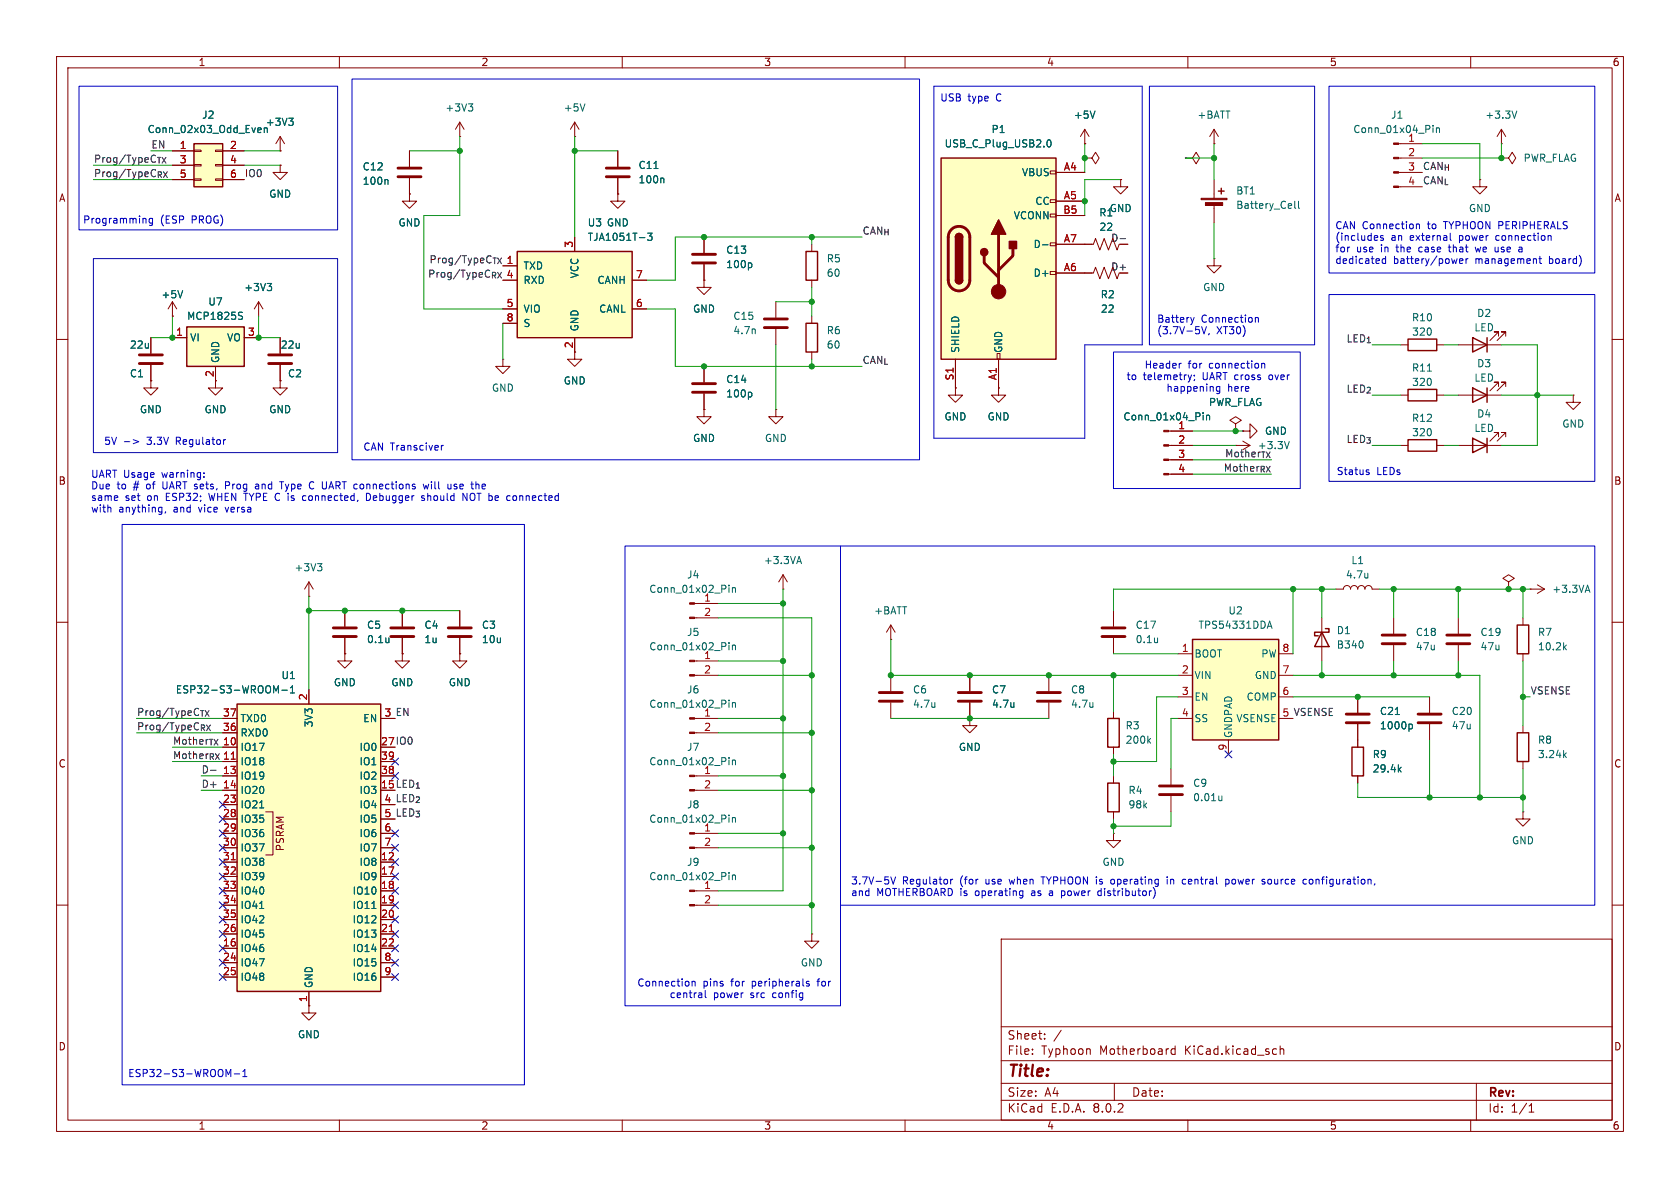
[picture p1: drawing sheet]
<svg xmlns="http://www.w3.org/2000/svg" width="297mm" height="210mm" viewBox="0 0 297 210" stroke-linecap="round" stroke-linejoin="round" font-family="sans-serif">
<g fill="none" stroke="#840000" stroke-width=".18">
<path d="M10 10h277v190h-277zM12 12h273v186h-273zM60 10v2M110 10v2M160 10v2M210 10v2M260 10v2M49.5 29.2v1.3h1.3l-1.3 1.3-1.2-1.3h1.2M49.5 29.2h.1M49.5 26.7h.1M49.5 24.1l-.7 1.3M49.5 24.1v2.6"/>
<path d="M49.5 24.1l.8 1.3M191.8 25.4h.1M191.8 27.9h1.2l.7-1 .6 1-.6 1.1-.7-1.1M191.8 27.9h.1M191.8 22.9l-.8 1.2M191.8 22.9v2.5M191.8 22.9l.7 1.2M198.1 31.8v1.2h1.3l-1.3 1.3-1.3-1.3h1.3M198.1 31.8h.1M209.5 27.9h1.3l.7-1 .6 1-.6 1.1-.7-1.1M209.5 27.9h.1M10 60h2"/>
<path d="M26.7 59.7v2.8M191.8 43.2h1.5l.4-1 .7 2 .8-2 .8 2 .7-2 .8 2 .4-1M191.8 48.3h1.5l.4-1.1 .7 2.1 .8-2.1 .8 2.1 .7-2.1 .8 2.1 .4-1M198.1 43.2h1.3M198.1 48.3h1.3M214.6 45.7v1.3h1.3l-1.3 1.3-1.2-1.3h1.2M214.6 45.7h.1M285 60h2M26.7 67.3v1.3h1.2l-1.2 1.3-1.3-1.3h1.3M26.7 67.3h.1M26.7 64.5v2.8M38.1 67.3v1.3h1.3l-1.3 1.3-1.3-1.3h1.3"/>
<path d="M137.2 72.4v1.3h1.2l-1.2 1.2-1.3-1.2h1.3M137.2 72.4h.1M247.6 69.9h1.3M254 69.9h1.3M10 110h2M266.7 102.9l1-.7-1-.6-1 .6 1 .7v1.2M266.7 104.1h.1M285 110h2M10 160h2M285 160h2M54.6 177.8v1.3h1.3l-1.3 1.2-1.3-1.2h1.3M54.6 177.8h.1"/>
<path d="M177 166h108v32h-108zM60 198v2M110 198v2M160 198v2M177 194.5h108M177 191.5h108M177 187.5h108M177 181.5h108M182.5 186.3v.1M182.5 185.5v.1M184.7 183.6v.1M184.7 182.8v.1"/>
<path d="M187.6 182.1l-1.3 2M197 191.5v3M207.7 184.9v1.5M207.7 185.5l-.4-.1-.3 .3v.4l.2 .2h.5M210 198v2M226.3 185.5l.2-.1 .4 .1 .1 .9M226.3 184.9v1.5M260 198v2M261 191.5v6.5M270.3 196.6h.9M270.3 195.5l.4-.4v1.5"/>
</g>
<path d="M24.6 62.7h4.1M24.6 64.3h4.1" fill="none" stroke="#840000" stroke-width=".51"/>
<path d="M193.6 19.6l-.4 1.3M51 20.9h.8l-.4 .5M51.6 21.4l.2 .2v.3l-.2 .3M252.3 65.6h.8" fill="none" stroke="#006464" stroke-width=".18"/>
<path d="M248.9 68.8h5.1v2.1h-5.1z" fill="none" stroke="#840000" stroke-width=".25"/>
<path d="M34.3 25.4h5.1v7.6h-5.1z" fill="#ffffc2"/>
<g fill="none" stroke="#840000" stroke-width=".18">
<path d="M30.5 26.7h3.8M30.5 29.2h3.8M30.5 31.8h3.8M34.3 31.6h1.3v.3h-1.3zM34.3 29.1h1.3v.2h-1.3zM34.3 26.5h1.3v.3h-1.3zM38.1 31.6h1.3v.3h-1.3zM38.1 29.1h1.3v.2h-1.3zM38.1 26.5h1.3v.3h-1.3zM39.4 26.7h3.8M39.4 29.2h3.8M39.4 31.8h3.8"/>
<path d="M278.1 69.9v1.2h1.3l-1.3 1.3-1.2-1.3h1.2M278.1 69.9h.1M270.5 104.1h.1M270.5 104.1h2.5M271.8 103.4l1.2 .7M273 104.1l-1.2 .8M269.2 143.5v1.3h1.3l-1.3 1.3-1.2-1.3h1.2M269.2 143.5h.1"/>
</g>
<path d="M34.3 25.4h5.1v7.6h-5.1z" fill="none" stroke="#840000" stroke-width=".25"/>
<path d="M45.7 22.6l.4 .1 .1 .2-.6 .1M46.1 23.4h-.4M46.7 22.6v.8M47.3 22.8v.6M280.4 104.4h.6M280.7 103.4l.4 1.3" fill="none" stroke="#006464" stroke-width=".18"/>
<path d="M33 57.8h10.2v7h-10.2z" fill="#ffffc2"/>
<path d="M33 57.8h10.2v7h-10.2z" fill="none" stroke="#840000" stroke-width=".25"/>
<path d="M30.5 59.7h2.5M43.2 59.7h2.5M45.7 53.3l-.7 1.3M45.7 53.3v2.6M45.7 53.3l.8 1.3M38.1 64.8v2.5M168.9 68.6v1.3h1.3l-1.3 1.2-1.3-1.2h1.3M168.9 68.6h.1" fill="none" stroke="#840000" stroke-width=".18"/>
<path d="M42.4 55.8l.4 .1 .1 .3-.3 .3h-.3M42.4 55.2l.5 .1M47.2 50.1h.8l-.4 .5M47.8 50.6l.2 .2v.3l-.2 .3" fill="none" stroke="#006464" stroke-width=".18"/>
<path d="M166.4 27.9h20.3v35.6h-20.3z" fill="#ffffc2"/>
<g fill="none" stroke="#840000" stroke-width=".18">
<path d="M185.7 37.8h1v.6h-1zM185.7 35.3h1v.5h-1zM185.7 30.2h1v.5h-1zM186.7 30.5h5.1M186.7 35.6h5.1M186.7 38.1h5.1M30.5 55.9h.1M30.5 53.3l-.8 1.3M30.5 53.3v2.6M30.5 53.3l.7 1.3M49.5 59.7v2.8M185.7 48h1v.5h-1z"/>
<path d="M185.7 42.9h1v.5h-1zM186.7 48.3h5.1M186.7 43.2h5.1M49.5 67.3v1.3h1.3l-1.3 1.3-1.2-1.3h1.2M49.5 67.3h.1M49.5 64.5v2.8M88.9 63.5v1.3h1.3l-1.3 1.2-1.3-1.2h1.3M88.9 63.5h.1M101.6 62.2v1.3h1.3l-1.3 1.3-1.3-1.3h1.3M168.9 63.5v5.1M176.3 62.5h.5v1h-.5zM176.5 68.6v1.3h1.3l-1.3 1.2-1.2-1.2h1.2"/>
<path d="M176.5 68.6h.1M176.5 63.5v5.1M218.4 74.9l1.1-.6-1.1-.6-1 .6 1 .6v1.3M218.4 76.2h.1M219.7 76.2h1.3v-1.3l1.2 1.3-1.2 1.3v-1.3M219.7 76.2h.1M247.6 78.7h1.3M254 78.7h1.3M257.8 78.7h7.6M264.9 77.2v-.7h-.7h.7l-1.5 1.5M266.2 77.2v-.7h-.8h.8l-1.5 1.5M138.4 104.1h.1"/>
<path d="M138.4 101.6l-.7 1.3M138.4 101.6v2.5M138.4 101.6l.8 1.3M185.4 119.4v2.8M196.8 108v2.7M196.8 112.8v2.8M246.4 109.2v2.8M246.4 114v2.8M257.8 109.2v2.8M257.8 114v2.8M269.2 109.2v1.3M269.2 115.6v1.2"/>
<path d="M185.4 124.2v2.8M196.8 125.7v1.3M196.8 132.1v1.3M196.8 137.2v1.2M240 123.2v2.8M240 128v2.8M252.7 123.2v2.8M252.7 128v2.8M269.2 128.3v1.2M269.2 134.6v1.3M122.8 157.5h4.2M122.8 149.9h4.2"/>
<path d="M122.8 147.3h4.2M196.8 147.3v1.3h1.3l-1.3 1.3-1.2-1.3h1.2M196.8 147.3h.1M196.8 143.5v1.3M122.8 160h4.2M143.5 165.1v1.3h1.3l-1.3 1.2-1.3-1.2h1.3M143.5 165.1h.1"/>
</g>
<path d="M166.4 27.9h20.3v35.6h-20.3zM168.9 49.5a.64 .64 0 0 0 .6 .7 .64 .64 0 0 0 .7-.7M168.9 41.9a.64 .64 0 0 1 .6-.6 .64 .64 0 0 1 .7 .6M248.9 77.7h5.1v2.1h-5.1zM260.3 77.5l2.6 1.2-2.6 1.3zM262.9 77.5v2.5M268.2 110.5h2.1v5.1h-2.1zM195.8 138.4h2.1v5.1h-2.1zM195.8 127h2.1v5.1h-2.1zM268.2 129.5h2.1v5.1h-2.1z" fill="none" stroke="#840000" stroke-width=".25"/>
<g fill="none" stroke="#840000" stroke-width=".51">
<path d="M168.2 40.6a1.9 1.9 0 0 1 2.1-.4 1.9 1.9 0 0 1 1.1 1.7v7.6a1.91 1.91 0 0 1-1.9 1.9 1.91 1.91 0 0 1-1.9-1.9v-7.7l.2-.7zM174 45.2v1.3l2.5 2.5M176.5 41.4v10.2M179.1 43.9v1.3l-2.6 2.6M47.5 62.7h4.1M47.5 64.3h4.1M194.8 112.5h4.1M194.8 111h4.1M244.3 113.8h4.1M244.3 112.3h4.1M255.8 113.8h4M255.8 112.3h4"/>
<path d="M183.4 124h4.1M183.4 122.4h4.1M238 127.8h4.1M238 126.2h4.1M250.7 127.8h4.1M250.7 126.2h4.1"/>
</g>
<g fill="#840000" stroke="#840000" stroke-width=".25">
<path d="M168.9 49.5h1.3a.64 .64 0 0 1-.7 .7 .64 .64 0 0 1-.6-.7z"/>
<path d="M168.9 41.9h1.3v7.6h-1.3z"/>
<path d="M169.1 41.5a.64 .64 0 0 1 .7-.2 .64 .64 0 0 1 .4 .6h-1.3z"/>
<path d="M176.5 38.9l1.3 2.5h-2.5z"/>
<path d="M178.4 42.7h1.3v1.2h-1.3z"/>
<circle cx="174" cy="44.6" r=".63"/>
</g>
<g fill="#840000" stroke="#840000" stroke-width=".18">
<path d="M121.9 159.9h.9v.2h-.9z"/>
<path d="M121.9 157.4h.9v.2h-.9z"/>
<path d="M121.9 149.7h.9v.3h-.9z"/>
<path d="M121.9 147.2h.9v.2h-.9z"/>
<circle cx="176.5" cy="51.6" r="1.27"/>
</g>
<g fill="none" stroke="#006464" stroke-width=".18">
<path d="M185.2 24.8l.2-.1a.68 .68 0 0 1 .4 .6 .68 .68 0 0 1-.4 .7l-.2-.1-.1-.4zM32.3 51.4l-.4 1.2M184.3 43.3h1M141 99.3h.6M141.3 98.4l.4 1.2M204.6 112.8v.8M204.6 113.5h.1M276.5 114.4l.4 .5M276.9 114l-.5 .5M193.2 124.2v.8M193.2 124.9v.1M203 130.9l.4 .5"/>
<path d="M203.4 130.5l-.5 .5M246.7 126.3h.7M249.2 128l.4 .1 .1 .1-.1 .5-.4 .1M276.5 133.4l.4 .5M276.9 133.1l-.5 .5M128.9 144.1v.1M128.9 144.5v.9M128.9 154.2v.2M128.9 154.7v.8M129.5 144.5v.9M129.5 154.7v.8M129.5 154.8l.2-.1h.3v.8"/>
<path d="M129.5 144.6l.2-.1 .3 .1v.8"/>
</g>
<path d="M210.8 113h15.3v17.8h-15.3z" fill="#ffffc2"/>
<path d="M215.4 33.8h1M215.9 33.3v1M248.9 59.9h5.1v2.1h-5.1zM260.3 59.7l2.6 1.3-2.6 1.2zM262.9 59.7v2.5M260.3 68.6l2.6 1.3-2.6 1.2zM262.9 68.6v2.5M210.8 113h15.3v17.8h-15.3zM233.7 111.8l1.2 2.5h-2.5zM234.3 111.1h.6v.7h-2.5v.6h.6M239 132.1h2v5.1h-2z" fill="none" stroke="#840000" stroke-width=".25"/>
<g fill="none" stroke="#840000" stroke-width=".18">
<path d="M214.6 31.8v3.3M214.6 36.1v3.3M247.2 33h4.3M247.2 30.5h4.3M247.2 27.9h4.3M247.2 25.4h4.3M261.6 31.8v1.2h1.3l-1.3 1.3-1.3-1.3h1.3M261.6 31.8h.1M265.4 27.9h1.3l.6-1 .7 1-.7 1.1-.6-1.1M265.4 27.9h.1M265.4 25.4h.1M265.4 22.9l-.7 1.2"/>
<path d="M265.4 22.9v2.5M265.4 22.9l.8 1.2M264.9 59.4v-.7h-.7h.7l-1.5 1.5M266.2 59.4v-.7h-.8h.8l-1.5 1.5M206.6 78.7h4.2M206.6 76.2h4.2M218.4 78.7h.1M218.4 78.7h2.6M219.7 78l1.3 .7M221 78.7l-1.3 .8M247.6 61h1.3M254 61h1.3"/>
<path d="M257.8 69.9h7.6M257.8 61h7.6M264.9 68.3v-.7h-.7h.7l-1.5 1.5M266.2 68.3v-.7h-.8h.8l-1.5 1.5M206.6 83.8h4.2M206.6 81.3h4.2M54.6 105.4h.1M54.6 102.9l-.8 1.2M54.6 102.9v2.5M54.6 102.9l.8 1.2M61 115.6v1.2h1.2l-1.2 1.3-1.3-1.3h1.3M61 115.6h.1"/>
<path d="M61 108v2.7M61 112.8v2.8M71.1 115.6v1.2h1.3l-1.3 1.3-1.3-1.3h1.3M71.1 115.6h.1M71.1 108v2.7M71.1 112.8v2.8M81.3 115.6v1.2h1.2l-1.2 1.3-1.3-1.3h1.3M81.3 115.6h.1M81.3 108v2.7M81.3 112.8v2.8M122.8 119.4h4.2M122.8 116.8h4.2"/>
<path d="M122.8 109.2h4.2M122.8 106.7h4.2M208.3 115.6h2.5M208.3 119.4h2.5M226.1 115.6h2.5M226.1 119.4h2.5M233.7 109.2v7.6M236.2 104.1h1.3a.64 .64 0 0 1 .6-.6 .64 .64 0 0 1 .7 .6 .64 .64 0 0 1 .6-.6 .64 .64 0 0 1 .6 .6 .64 .64 0 0 1 .7-.6 .64 .64 0 0 1 .6 .6 .64 .64 0 0 1 .6-.6 .64 .64 0 0 1 .7 .6h1.2M122.8 127h4.2M122.8 139.7h4.2M122.8 137.2h4.2M122.8 129.5h4.2"/>
<path d="M207 135.9v2.8M208.3 123.2h2.5M208.3 127h2.5M217.2 130.8v2.6M226.1 123.2h2.5M226.1 127h2.5M240 130.8v1.3M240 137.2v1.2M207 140.7v2.8"/>
</g>
<g fill="none" stroke="#006464" stroke-width=".18">
<path d="M268.2 19.6l-.5 1.3M228.9 35.6v1.1l.2 .1M229.6 35.6v1.1l.1 .1M253.3 22.2v.1M253.3 22.6v.8M253.9 22.6v.8M253.9 22.7l.2-.1 .3 .1 .1 .7M212.7 73v.1M212.7 73.4v.8M213.3 73.4v.8M213.3 73.5l.2-.1 .3 .1v.7M227.9 78l-.4 1.3"/>
<path d="M56.1 99.6h.8l-.4 .5M56.7 100.1l.2 .3v.3l-.2 .2M68.8 112.8v.8M68.8 113.5h-.1M128.9 103.4v.2M128.9 103.9v.8M128.9 113.6v.1M128.9 114v.9M129.5 103.9v.8M129.5 114v.9M129.5 104l.2-.1h.3v.8M129.5 114.2l.2-.2 .3 .1v.8"/>
<path d="M224.2 110.7h.6M224.5 109.8l.4 1.3M240.9 113.4l.1 .4-.1 .6M241.8 101.3v.9M241.8 102.1h.1M128.9 123.8v.1M128.9 124.2v.8M128.9 133.9v.2M128.9 134.4v.8M129.5 124.2v.8M129.5 134.4v.8M129.5 134.5l.2-.1h.3v.8"/>
<path d="M129.5 124.3l.2-.1 .3 .1v.7M247.3 136l.4 .5M247.7 135.6l-.5 .5M216 140.7v.8M216 141.4l-.4 .1"/>
</g>
<path d="M58.9 112.5h4.1M58.9 111h4.1M69.1 112.5h4.1M69.1 111h4.1M79.2 112.5h4.1M79.2 111h4.1M205 138.9h4M205 140.5h4" fill="none" stroke="#840000" stroke-width=".51"/>
<g fill="#840000" stroke="#840000" stroke-width=".18">
<path d="M121.9 139.6h.9v.2h-.9z"/>
<path d="M121.9 137h.9v.3h-.9z"/>
<path d="M121.9 119.3h.9v.2h-.9z"/>
<path d="M121.9 116.7h.9v.3h-.9z"/>
<path d="M212.3 35.1h4.6v.2h-4.6z"/>
<path d="M213.1 35.8h3.1v.5h-3.1z"/>
<path d="M121.9 129.4h.9v.3h-.9z"/>
<path d="M121.9 126.9h.9v.2h-.9z"/>
<path d="M121.9 109.1h.9v.2h-.9z"/>
<path d="M121.9 106.6h.9v.2h-.9z"/>
<path d="M205.7 83.7h.9v.2h-.9z"/>
<path d="M205.7 81.2h.9v.2h-.9z"/>
<path d="M205.7 78.6h.9v.3h-.9z"/>
<path d="M205.7 76.1h.9v.2h-.9z"/>
<path d="M246.4 32.9h.8v.2h-.8z"/>
<path d="M246.4 30.4h.8v.2h-.8z"/>
<path d="M246.4 27.8h.8v.3h-.8z"/>
<path d="M246.4 25.3h.8v.2h-.8z"/>
</g>
<path d="M41.9 124.5h25.4v50.8h-25.4z" fill="#ffffc2"/>
<path d="M41.9 124.5h25.4v50.8h-25.4z" fill="none" stroke="#840000" stroke-width=".25"/>
<g fill="none" stroke="#840000" stroke-width=".18">
<path d="M214.6 25.4h.1M214.6 22.9l-.7 1.2M214.6 22.9v2.5M214.6 22.9l.8 1.2M137.2 53.3v2.8M137.2 58.2v2.8M157.5 113h.1M157.5 110.5l-.8 1.3M157.5 110.5v2.5M157.5 119.4v2.8M157.5 110.5l.7 1.3M171.4 119.4v2.8"/>
<path d="M39.4 132.1h2.5M39.4 134.6h2.5M39.4 137.2h2.5M39.4 139.7h2.5M39.4 127h2.5M39.4 129.5h2.5M54.6 121.9v2.6M67.3 134.6h2.5M67.3 137.2h2.5M67.3 127h2.5M157.5 124.2v2.8M171.4 127v1.3h1.3l-1.3 1.2-1.2-1.2h1.2"/>
<path d="M171.4 127h.1M171.4 124.2v2.8M39.4 152.4h2.5M39.4 154.9h2.5M39.4 157.5h2.5M39.4 142.2h2.5M39.4 144.8h2.5M39.4 147.3h2.5M39.4 149.9h2.5M47 143.5h1.3v7.6h-1.3M67.3 152.4h2.5M67.3 154.9h2.5"/>
<path d="M67.3 157.5h2.5M67.3 144.8h2.5M67.3 147.3h2.5M67.3 149.9h2.5M39.4 167.6h2.5M39.4 160h2.5M39.4 162.6h2.5M39.4 165.1h2.5M39.4 170.2h2.5M39.4 172.7h2.5M54.6 175.3v2.5M67.3 167.6h2.5"/>
<path d="M67.3 160h2.5M67.3 162.6h2.5M67.3 165.1h2.5M67.3 170.2h2.5M67.3 172.7h2.5"/>
</g>
<path d="M40.9 134.2h.7M40.9 152h.7M68.8 164.7h.7" fill="none" stroke="#a90000" stroke-width=".18"/>
<path d="M133.5 58.2v.8M48.8 122.1l.4-.9v1.3M49.8 122h1M51.3 122.5h.8M51.3 121.6l.4-.4v1.3M165.3 124.2v.8M165.3 124.9l-.1 .1M179.2 124.2v.8M179.2 124.9v.1M45.9 142.8h.7M45.9 160.6h.7M65.7 160.6h.8" fill="none" stroke="#006464" stroke-width=".18"/>
<path d="M135.1 57.9h4.1M135.1 56.4h4.1M155.4 124h4.1M155.4 122.4h4.1M169.4 124h4.1M169.4 122.4h4.1" fill="none" stroke="#840000" stroke-width=".51"/>
<path d="M91.4 44.5h20.4v15.2h-20.4z" fill="#ffffc2"/>
<path d="M91.4 44.5h20.4v15.2h-20.4zM142.5 44.5h2v5h-2zM142.5 57.2h2v5h-2z" fill="none" stroke="#840000" stroke-width=".25"/>
<g fill="none" stroke="#840000" stroke-width=".18">
<path d="M30.5 26.7h3.8M30.5 29.2h3.8M30.5 31.8h3.8M39.4 26.7h3.8M39.4 29.2h3.8M39.4 31.8h3.8M49.5 29.2h.1M49.5 26.7h.1M72.4 34.3v1.3h1.3l-1.3 1.2-1.3-1.2h1.3M72.4 34.3h.1M72.4 26.7v2.8M72.4 31.5v2.8"/>
<path d="M81.3 24.1h.1M81.3 21.6l-.8 1.3M81.3 21.6v2.5M81.3 21.6l.7 1.3M101.6 24.1h.1M101.6 21.6v2.5M101.6 21.6l-.8 1.3M101.6 21.6l.8 1.3M109.2 34.3v1.3h1.3l-1.3 1.2-1.3-1.2h1.3M109.2 34.3h.1M109.2 26.7v2.8M109.2 31.5v2.8"/>
<path d="M186.7 30.5h5.1M186.7 35.6h5.1M186.7 38.1h5.1M191.8 25.4h.1M191.8 27.9h.1M198.1 31.8h.1M26.7 59.7v2.8M30.5 55.9h.1M30.5 59.7h2.5M43.2 59.7h2.5M49.5 59.7v2.8M88.9 47h2.5"/>
<path d="M88.9 49.5h2.5M88.9 54.6h2.5M88.9 57.2h2.5M101.6 41.9v2.6M101.6 59.7v2.5M111.8 49.5h2.5M111.8 54.6h2.5M124.5 49.5v1.3h1.2l-1.2 1.3-1.3-1.3h1.3M124.5 49.5h.1M124.5 41.9v2.8M124.5 46.7v2.8M143.5 43.2v1.3"/>
<path d="M143.5 49.5v1.3M143.5 55.9v1.3M186.7 43.2h6.3M186.7 48.3h6.3M198.1 43.2h1.3M198.1 48.3h1.3M26.7 67.3h.1M26.7 64.5v2.8M38.1 64.8v2.5M49.5 67.3h.1M49.5 64.5v2.8M124.5 72.4v1.3h1.2l-1.2 1.2-1.3-1.2h1.3"/>
<path d="M124.5 72.4h.1M124.5 64.8v2.8M124.5 69.6v2.8M143.5 62.2v1.3M168.9 68.6h.1M168.9 63.5v5.1M176.5 68.6h.1M176.5 63.5v5.1M207 76.2h3.8M207 78.7h3.8M218.4 76.2h.1M219.7 76.2h.1"/>
<path d="M207 81.3h3.8M207 83.8h3.8M61 115.6h.1M61 108v2.7M61 112.8v2.8M71.1 115.6h.1M71.1 108v2.7M71.1 112.8v2.8M81.3 115.6h.1M81.3 108v2.7M81.3 112.8v2.8M171.4 119.4v2.8"/>
<path d="M39.4 132.1h2.5M39.4 134.6h2.5M39.4 137.2h2.5M39.4 139.7h2.5M39.4 127h2.5M39.4 129.5h2.5M54.6 121.9v2.6M67.3 134.6h2.5M67.3 137.2h2.5M67.3 127h2.5M171.4 127h.1M171.4 124.2v2.8"/>
<path d="M240 123.2v2.8M240 128v4.1M240 137.2v1.2M39.4 152.4h2.5M39.4 154.9h2.5M39.4 157.5h2.5M39.4 142.2h2.5M39.4 144.8h2.5M39.4 147.3h2.5M39.4 149.9h2.5M67.3 152.4h2.5M67.3 154.9h2.5"/>
<path d="M67.3 157.5h2.5M67.3 144.8h2.5M67.3 147.3h2.5M67.3 149.9h2.5M39.4 167.6h2.5M39.4 160h2.5M39.4 162.6h2.5M39.4 165.1h2.5M39.4 170.2h2.5M39.4 172.7h2.5M54.6 177.8h.1M54.6 175.3v2.5"/>
<path d="M67.3 167.6h2.5M67.3 160h2.5M67.3 162.6h2.5M67.3 165.1h2.5M67.3 170.2h2.5M67.3 172.7h2.5"/>
</g>
<g fill="none" stroke="#006464" stroke-width=".18">
<path d="M82.8 18.4h.8l-.4 .4M83.3 18.8l.3 .3v.3l-.3 .2M103.4 18.4l-.4 1.2M193.6 19.6l-.4 1.3M45.7 22.6l.4 .1 .1 .2-.6 .1M46.1 23.4h-.4M46.7 22.6v.8M47.3 22.8v.6M51 20.9h.8l-.4 .5M51.6 21.4l.2 .2v.3l-.2 .3M68.4 31.7l.2 .2v.7M115.6 29.8h.7"/>
<path d="M117.2 31.5l.2 .2v.6M185.2 24.8l.2-.1a.68 .68 0 0 1 .4 .6 .68 .68 0 0 1-.4 .7l-.2-.1-.1-.4zM32.3 51.4l-.4 1.2M42.4 55.8l.4 .1 .1 .3-.3 .3h-.3M42.4 55.2l.5 .1M47.2 50.1h.8l-.4 .5M47.8 50.6l.2 .2v.3l-.2 .3M114.5 41.2h.8l-.4 .5 .3 .1v.6l-.2 .1-.5-.1M132.7 46.5l.2 .2v.4l-.2 .2M184.3 43.3h1M132.7 69.3l.2 .3v.3l-.2 .3M212.7 73v.1"/>
<path d="M212.7 73.4v.8M213.3 73.4v.8M213.3 73.5l.2-.1 .3 .1v.7M68.8 112.8v.8M68.8 113.5h-.1M48.8 122.1l.4-.9v1.3M49.8 122h1M51.3 122.5h.8M51.3 121.6l.4-.4v1.3M179.2 124.2v.8M179.2 124.9v.1M246.7 126.3h.7"/>
<path d="M247.3 136l.4 .5M247.7 135.6l-.5 .5M249.2 128l.4 .1 .1 .1-.1 .5-.4 .1M45.9 142.8h.7M45.9 160.6h.7M65.7 160.6h.8"/>
</g>
<path d="M70.4 31.2h4M70.4 29.7h4M107.2 31.2h4.1M107.2 29.7h4.1M122.4 46.5h4.1M122.4 45h4.1M122.4 69.3h4.1M122.4 67.8h4.1" fill="none" stroke="#840000" stroke-width=".51"/>
<path d="M198 42.2h1M37.2 136.2h1" fill="none" stroke="#0f0f0f" stroke-width=".18"/>
<g fill="none" stroke="#0000c2" stroke-width=".18">
<path d="M14 15.2h45.7v25.4h-45.7zM62.2 14h100.4v67.3h-100.4zM165.1 15.2h36.8v45.8h-10.1v16.5h-26.7zM203.2 15.2h29.2v45.8h-29.2zM234.9 15.2h47v33.1h-47zM25.6 38.6l.2 .2v.6M27 38.6v1l-.3 .3-.3-.1M27 38.7l-.4-.1-.2 .2 .1 .6h.5M250.4 39.6v.8M250.4 39.7l.2-.1 .3 .1v.7M16.5 45.7h43.2v34.3h-43.2zM210.5 56.1l.3 .9"/>
<path d="M210.8 57l-.2 .3M211.1 56.1l-.3 .9M212.4 57.7l.5 1.3 .4-1.3M213.8 58.9l-.2 .3M221.9 56.1v.9M221.9 56.2l.2-.1 .3 .1 .1 .8M234.9 52.1h47v33h-47zM244.5 41.7l-.3-.1-.2 .2 .1 .2 .4 .1v.3h-.5M245 45.3v1.3M245 45.8l-.4-.1-.2 .3 .1 .5h.5M256 43.7h.5M256.2 43.3l.1 1.2"/>
<path d="M256.4 41.2v1.1l.2 .2M258 46.2l.6-.2v-.2l-.4-.1-.2 .2 .1 .6h.5M259.2 45.7v.9M259.5 45.7l-.3 .3M260.8 43.7l.2 .8 .3-.6M264.9 44.4l-.4 .1M268.7 43.7h.2l.2 .2v.6M269.1 44.5h-.4M269.1 44h-.4M272 45.7h.5M272.2 45.3v1.1l.3 .2M273.9 41.6l.3 .2v.7"/>
<path d="M22 78.1h1M23.6 77.7l.9 .4-.9 .3M39.9 77.7l-.3 .1M78 78.7v.9M78.4 78.7l-.4 .3M196.8 62.2h33.1v24.2h-33.1zM208.8 64.2l-.2 .1M210 66.3l.3 .8M210.3 67.1l-.1 .3M210.7 66.3l-.4 .8M211.1 66.3v.2M211.2 67.1l-.1 .2"/>
<path d="M215.6 68.3v1l-.2 .3-.3-.1M215.6 68.4l-.3-.1-.3 .3 .2 .5h.4M223 64.3l.2-.1 .3 .1 .1 .8M223 64.2v.9M21.6 92.7h71.1v99.1h-71.1zM29.3 90.5l-.1 .2M36.1 84.3v.1M36.1 83.6v.1M39.9 85.8h.5M40.4 85.2h-.5v1.2M45.2 85.6h.5M45.7 85.9h-.4l-.2 .2 .2 .3h.4"/>
<path d="M49.4 85.2h.7M49.8 85.2v1.2M54.1 88.4l-.4 .1M55.2 85.2l.3 .1M55.5 86.3l-.3 .1M64.8 87.2v1.3a.67 .67 0 0 0 .7-.4 .67 .67 0 0 0-.2-.8M74.6 88l.4 .1 .1 .2-.2 .2-.4-.1M74.6 87.7h.4M74.8 85.6l.3 .8 .2-.6 .2 .6 .3-.8M75.6 87.2v1.3M75.7 87.7h-.1M76.3 85.2v.1"/>
<path d="M76.3 85.6v.8M80.8 85.6h-.4l-.1 .2v.1l.5 .2v.3h-.5M81.8 87.2l.8 1.3v-1.3M83.3 87.3a.9 .9 0 0 0 0 1.1M85.3 85.6v.8M85.8 85.9l-.6 .1M90.9 87.6l.3 .1 .1 .2M91.3 88.2l-.1 .2-.3 .1M110.5 96.5h38.1v81.3h-38.1zM148.6 96.5h133.3v63.5h-133.3zM241.7 83.5h.3l.1 .2-.2 .2h-.3M241.7 83l.3 .1"/>
<path d="M157.5 155l.4 1.3 .4-1.3M168.1 155.4v.9M168.4 155.4l-.3 .3M180.5 157.5h.3M180.8 157.5v1l-.1 .2h-.3M180.8 158.3h-.3M184 155h.8M185.7 157.5h-.2M185.7 157.8l-.2 .2 .2 .3M187.7 158.3h.3M188 157.5h-.3M194.7 157.5h-.4l-.2 .2 .1 .6h.5"/>
<path d="M196.4 156.2l.2 .1 .3-.1M196.9 155.5l-.3-.1-.2 .2M204.2 157.4v.6l-.3 .7M206.3 155v.1M206.3 155.4v.9M207 155.4v.9M207.1 155.4l-.1 .2M209.3 155.4l.3 .1M209.6 156.2l-.3 .1M216.7 155.5l.4-.1 .2 .3-.1 .5h-.5M216.7 155.4v1.3M217.8 155.6v.6"/>
<path d="M224.6 155.4l-.4 .1-.1 .2 .1 .5 .4 .1M230.8 155.4l.2 .1M231 156.2l-.2 .1M232 155.5l-.3-.1-.3 .3 .1 .5 .2 .1 .3-.1M122.3 173.5v.8M122.3 173.6l.2-.1h.3l.1 .8M124.7 175.1v1.1l.2 .2M143 173.5h-.3l-.2 .1 .1 .2 .4 .2v.3h-.5M40.4 190l.4-.9v1.2M41.4 189.8h1M42.9 190.3h.7M42.9 189.4l.4-.3v1.2"/>
</g>
<g fill="none" stroke="#009600" stroke-width=".18">
<path d="M16.5 31.8h14M16.5 29.2h14M26.7 26.7h3.8M43.2 26.7h6.3M43.2 29.2h6.3M72.4 26.7h8.9M81.3 24.1v14h-6.4v16.5h14M101.6 24.1v17.8M101.6 26.7h7.6M191.8 25.4v5.1M198.1 31.8h-6.3v6.3M209.5 27.9h5.1"/>
<path d="M214.6 25.4v6.4M214.6 39.4v6.3M251.5 25.4h10.1v6.4M265.4 25.4v2.5h-13.9M30.5 55.9v3.8h-3.8M45.7 55.9v3.8h3.8M88.9 57.2v6.3M114.3 54.6h5.1v10.2h33M137.2 53.3h6.3M143.5 41.9v1.3M143.5 50.8v5.1M152.4 41.9h-33v7.6h-5.1"/>
<path d="M137.2 61v11.4M143.5 63.5v1.3M210.8 78.7h7.6M210.8 76.2h8.9M242.6 69.9h5M242.6 61h5M242.6 78.7h5M255.3 69.9h2.5M255.3 61h2.5M255.3 78.7h2.5M265.4 69.9h12.7M265.4 61h6.4v17.7h-6.4"/>
<path d="M210.8 81.3h14M210.8 83.8h14M54.6 105.4v16.5M54.6 108h26.7M127 109.2h16.5v55.9M127 119.4h16.5M127 106.7h11.4M127 116.8h11.4M138.4 104.1v53.4h-11.4M157.5 113v6.4h50.8M196.8 119.4v6.3M196.8 115.6h11.5"/>
<path d="M228.6 119.4h33v21.6M228.6 104.1v11.5M233.7 104.1v5.1M233.7 116.8v2.6M236.2 104.1h-39.4v3.9M243.8 104.1h26.7M246.4 104.1v5.1M246.4 116.8v2.6M257.8 104.1v5.1M257.8 116.8v2.6M269.2 104.1v5.1M269.2 116.8v11.5"/>
<path d="M24.1 127h15.3M24.1 129.5h15.3M30.5 134.6h8.9M30.5 132.1h8.9M35.6 139.7h3.8M35.6 137.2h3.8M127 127h11.4M127 139.7h16.5M127 129.5h16.5M127 137.2h11.4M157.5 127h27.9M196.8 133.4v3.8"/>
<path d="M208.3 127h-1.3v8.9M208.3 123.2h-3.8v11.4h-7.7M228.6 123.2h24.1M240 138.4v2.6h29.2M252.7 130.8v10.2M269.2 123.2h1.3M269.2 135.9v7.6M127 149.9h16.5M127 147.3h11.4M196.8 144.8v2.5M207 143.5v2.6h-10.2M127 160h16.5"/>
</g>
<g fill="none" stroke="#000084" stroke-width=".18">
<path d="M69.2 136.6l1.3 1.2M69.2 134l1.3 1.2M70.5 134l-1.3 1.2M70.5 136.6l-1.3 1.2M216.6 132.7l1.2 1.3M217.8 132.7l-1.2 1.3M38.8 151.8l1.2 1.2M38.8 149.3l1.2 1.2M38.8 141.6l1.2 1.2M38.8 159.4l1.2 1.2M38.8 156.9l1.2 1.2M38.8 154.3l1.2 1.2"/>
<path d="M38.8 146.7l1.2 1.2M38.8 144.2l1.2 1.2M40 151.8l-1.2 1.2M40 149.3l-1.2 1.2M40 141.6l-1.2 1.2M40 159.4l-1.2 1.2M40 156.9l-1.2 1.2M40 154.3l-1.2 1.2M40 146.7l-1.2 1.2M40 144.2l-1.2 1.2M69.2 149.3l1.3 1.2M69.2 146.7l1.3 1.2"/>
<path d="M69.2 154.3l1.3 1.2M69.2 151.8l1.3 1.2M69.2 159.4l1.3 1.2M69.2 156.9l1.3 1.2M70.5 149.3l-1.3 1.2M70.5 146.7l-1.3 1.2M70.5 154.3l-1.3 1.2M70.5 151.8l-1.3 1.2M70.5 159.4l-1.3 1.2M70.5 156.9l-1.3 1.2M38.8 172.1l1.2 1.2M38.8 164.5l1.2 1.2"/>
<path d="M38.8 169.6l1.2 1.2M38.8 162l1.2 1.2M38.8 167l1.2 1.2M40 172.1l-1.2 1.2M40 164.5l-1.2 1.2M40 169.6l-1.2 1.2M40 162l-1.2 1.2M40 167l-1.2 1.2M69.2 162l1.3 1.2M69.2 167l1.3 1.2M69.2 172.1l1.3 1.2M69.2 164.5l1.3 1.2"/>
<path d="M69.2 169.6l1.3 1.2M70.5 162l-1.3 1.2M70.5 167l-1.3 1.2M70.5 172.1l-1.3 1.2M70.5 164.5l-1.3 1.2M70.5 169.6l-1.3 1.2"/>
</g>
<path d="M40.9 134.2h.7M40.9 152h.7M68.8 164.7h.7" fill="none" stroke="#a90000" stroke-width=".18"/>
<g fill="#009600" stroke="#009600" stroke-width=".18">
<circle cx="214.6" cy="27.9" r=".46"/>
<circle cx="218.4" cy="76.2" r=".46"/>
<circle cx="191.8" cy="35.6" r=".46"/>
<circle cx="191.8" cy="27.9" r=".46"/>
<circle cx="233.7" cy="119.4" r=".46"/>
<circle cx="196.8" cy="146.1" r=".46"/>
<circle cx="196.8" cy="134.6" r=".46"/>
<circle cx="196.8" cy="119.4" r=".46"/>
<circle cx="246.4" cy="119.4" r=".46"/>
<circle cx="257.8" cy="119.4" r=".46"/>
<circle cx="252.7" cy="141" r=".46"/>
<circle cx="240" cy="123.2" r=".46"/>
<circle cx="269.2" cy="123.2" r=".46"/>
<circle cx="246.4" cy="104.1" r=".46"/>
<circle cx="257.8" cy="104.1" r=".46"/>
<circle cx="269.2" cy="141" r=".46"/>
<circle cx="261.6" cy="141" r=".46"/>
<circle cx="269.2" cy="104.1" r=".46"/>
<circle cx="266.7" cy="104.1" r=".46"/>
<circle cx="271.8" cy="69.9" r=".46"/>
<circle cx="228.6" cy="104.1" r=".46"/>
<circle cx="185.4" cy="119.4" r=".46"/>
<circle cx="265.4" cy="27.9" r=".46"/>
<circle cx="233.7" cy="104.1" r=".46"/>
<circle cx="101.6" cy="26.7" r=".46"/>
<circle cx="124.5" cy="41.9" r=".46"/>
<circle cx="124.5" cy="64.8" r=".46"/>
<circle cx="81.3" cy="26.7" r=".46"/>
<circle cx="143.5" cy="41.9" r=".46"/>
<circle cx="138.4" cy="137.2" r=".46"/>
<circle cx="138.4" cy="127" r=".46"/>
<circle cx="138.4" cy="116.8" r=".46"/>
<circle cx="171.4" cy="127" r=".46"/>
<circle cx="171.4" cy="119.4" r=".46"/>
<circle cx="143.5" cy="119.4" r=".46"/>
<circle cx="157.5" cy="119.4" r=".46"/>
<circle cx="143.5" cy="129.5" r=".46"/>
<circle cx="138.4" cy="106.7" r=".46"/>
<circle cx="143.5" cy="64.8" r=".46"/>
<circle cx="143.5" cy="53.3" r=".46"/>
<circle cx="54.6" cy="108" r=".46"/>
<circle cx="71.1" cy="108" r=".46"/>
<circle cx="61" cy="108" r=".46"/>
<circle cx="30.5" cy="59.7" r=".46"/>
<circle cx="45.7" cy="59.7" r=".46"/>
<circle cx="143.5" cy="160" r=".46"/>
<circle cx="143.5" cy="149.9" r=".46"/>
<circle cx="143.5" cy="139.7" r=".46"/>
<circle cx="138.4" cy="147.3" r=".46"/>
</g>
<text font-size="2.8" fill="#840000" x="178" y="190.9">Title:</text>
<g font-size="2.1" fill="#840000">
<text x="178" y="184">Sheet:</text>
<text x="178" y="186.7">File:</text>
<text x="184.1" y="186.7">Typhoon</text>
<text x="194.5" y="186.7">Motherboard</text>
<text x="209.6" y="186.7">KiCad.kicad_sch</text>
<text x="178" y="196.9">KiCad</text>
<text x="178" y="194.1">Size:</text>
<text x="184.7" y="194.1">A4</text>
<text x="185.7" y="196.9">E.D.A.</text>
<text x="193.3" y="196.9">8.0.2</text>
<text x="200" y="194.1">Date:</text>
<text x="263" y="194.3">Rev:</text>
<text x="263" y="196.9">Id:</text>
<text x="267.1" y="196.9">1/1</text>
</g>
<g font-size="1.8" fill="#840000">
<text x="35" y="11.9">1</text>
<text x="85" y="11.9">2</text>
<text x="135" y="11.9">3</text>
<text x="185" y="11.9">4</text>
<text x="235" y="11.9">5</text>
<text x="285" y="11.9">6</text>
<text x="10.3" y="35.9">A</text>
<text x="285.3" y="35.9">A</text>
<text x="10.3" y="85.9">B</text>
<text x="285.3" y="85.9">B</text>
<text x="67.3" y="131.8">27 IO0</text>
<text x="10.3" y="135.9">C</text>
<text x="285.3" y="135.9">C</text>
<text x="67.3" y="139.4">15 LED_{1}</text>
<text x="67.9" y="142">4 LED_{2}</text>
<text x="50.4" y="150.6" transform="rotate(-90 50.4 150.6)">PSRAM</text>
<text x="10.3" y="185.9">D</text>
<text x="285.3" y="185.9">D</text>
<text x="35" y="199.9">1</text>
<text x="85" y="199.9">2</text>
<text x="135" y="199.9">3</text>
<text x="185" y="199.9">4</text>
<text x="235" y="199.9">5</text>
<text x="285" y="199.9">6</text>
</g>
<g font-size="1.8" fill="#006464">
<text x="26" y="23.7">Conn_02x03_Odd_Even</text>
<text x="35.6" y="21.2">J2</text>
<text x="46.9" y="22.5">+3V3</text>
<text x="78.6" y="19.9">+3V3</text>
<text x="99.6" y="19.9">+5V</text>
<text x="175.2" y="23.7">P1</text>
<text x="189.7" y="21.2">+5V</text>
<text x="211.6" y="21.2">+BATT</text>
<text x="239.1" y="23.7">Conn_01x04_Pin</text>
<text x="245.8" y="21.2">J1</text>
<text x="262.5" y="21.2">+3.3V</text>
<text x="166.9" y="26.3">USB_C_Plug_USB2.0</text>
<text x="248.8" y="25.1">1</text>
<text x="269.3" y="28.8">PWR_FLAG</text>
<text x="47.5" y="35.2">GND</text>
<text x="64" y="32.9">100n</text>
<text x="64" y="30.3">C12</text>
<text x="112.8" y="32.6">100n</text>
<text x="112.8" y="30.1">C11</text>
<text x="180.6" y="31.3">VBUS</text>
<text x="218.4" y="34.6">BT1</text>
<text x="70.4" y="40.2">GND</text>
<text x="103.8" y="40.2">U3 GND</text>
<text x="179.1" y="39">VCONN</text>
<text x="182.9" y="36.4">CC</text>
<text x="194.2" y="38.5">R1</text>
<text x="194.3" y="41">22</text>
<text x="196.1" y="37.7">GND</text>
<text x="218.4" y="37.1">Battery_Cell</text>
<text x="259.6" y="37.7">GND</text>
<text x="92.5" y="47.9">TXD</text>
<text x="103.8" y="42.8">TJA1051T-3</text>
<text x="128.3" y="47.6">100p</text>
<text x="128.3" y="45.1">C13</text>
<text x="146.1" y="46.6">R5</text>
<text x="182.6" y="44">D-</text>
<text x="28.4" y="52.9">+5V</text>
<text x="43.1" y="51.7">+3V3</text>
<text x="92.5" y="50.4">RXD</text>
<text x="102.5" y="49.3" transform="rotate(-90 102.5 49.3)">VCC</text>
<text x="105.5" y="50.4">CANH</text>
<text x="146.1" y="49.1">60</text>
<text x="182.6" y="49.1">D+</text>
<text x="194.5" y="52.9">R2</text>
<text x="212.6" y="51.7">GND</text>
<text x="33" y="56.7">MCP1825S</text>
<text x="36.7" y="54.2">U7</text>
<text x="92.5" y="55.5">VIO</text>
<text x="92.5" y="58">S</text>
<text x="102.5" y="58.7" transform="rotate(-90 102.5 58.7)">GND</text>
<text x="105.8" y="55.5">CANL</text>
<text x="122.4" y="55.5">GND</text>
<text x="129.5" y="56.7">C15</text>
<text x="129.5" y="59.3">4.7n</text>
<text x="146.1" y="59.3">R6</text>
<text x="194.5" y="55.5">22</text>
<text x="249.5" y="57">R10</text>
<text x="249.5" y="59.5">320</text>
<text x="260.6" y="58.8">LED</text>
<text x="261" y="56.2">D2</text>
<text x="22.9" y="61.8">22u</text>
<text x="33.5" y="60.6">VI</text>
<text x="39" y="64.3" transform="rotate(-90 39 64.3)">GND</text>
<text x="40" y="60.6">VO</text>
<text x="49.5" y="61.8">22u</text>
<text x="146.1" y="61.8">60</text>
<text x="169.8" y="62.5" transform="rotate(-90 169.8 62.5)">SHIELD</text>
<text x="177.4" y="62.5" transform="rotate(-90 177.4 62.5)">GND</text>
<text x="249.5" y="65.9">R11</text>
<text x="261" y="65.1">D3</text>
<text x="22.9" y="66.9">C1</text>
<text x="50.8" y="66.9">C2</text>
<text x="86.9" y="69.4">GND</text>
<text x="99.6" y="68.2">GND</text>
<text x="128.3" y="70.5">100p</text>
<text x="128.3" y="67.9">C14</text>
<text x="206.1" y="69.4">happening</text>
<text x="213.6" y="72">PWR_FLAG</text>
<text x="249.5" y="68.4">320</text>
<text x="260.6" y="67.7">LED</text>
<text x="24.6" y="73.3">GND</text>
<text x="36.1" y="73.3">GND</text>
<text x="47.5" y="73.3">GND</text>
<text x="166.9" y="74.5">GND</text>
<text x="174.5" y="74.5">GND</text>
<text x="198.5" y="74.5">Conn_01x04_Pin</text>
<text x="223.5" y="77.1">GND</text>
<text x="249.5" y="74.8">R12</text>
<text x="249.5" y="77.3">320</text>
<text x="260.6" y="76.6">LED</text>
<text x="261" y="74">D4</text>
<text x="276.1" y="75.8">GND</text>
<text x="122.4" y="78.3">GND</text>
<text x="135.1" y="78.3">GND</text>
<text x="52" y="101.2">+3V3</text>
<text x="134.9" y="99.9">+3.3VA</text>
<text x="238.8" y="99.9">L1</text>
<text x="114.7" y="105">Conn_01x02_Pin</text>
<text x="121.4" y="102.5">J4</text>
<text x="124.4" y="106.4">1</text>
<text x="237.8" y="102.5">4.7u</text>
<text x="274.3" y="105">+3.3VA</text>
<text x="64.8" y="111.4">C5</text>
<text x="64.8" y="113.9">0.1u</text>
<text x="74.9" y="111.4">C4</text>
<text x="74.9" y="113.9">1u</text>
<text x="85.1" y="111.4">C3</text>
<text x="85.1" y="113.9">10u</text>
<text x="121.4" y="112.6">J5</text>
<text x="154.4" y="108.8">+BATT</text>
<text x="200.7" y="111.4">C17</text>
<text x="200.7" y="113.9">0.1u</text>
<text x="211.8" y="111.4">TPS54331DDA</text>
<text x="217.1" y="108.8">U2</text>
<text x="236.2" y="112.3">D1</text>
<text x="250.2" y="112.6">C18</text>
<text x="261.6" y="112.6">C19</text>
<text x="271.8" y="112.6">R7</text>
<text x="114.7" y="115.2">Conn_01x02_Pin</text>
<text x="124.4" y="116.6">1</text>
<text x="211.1" y="116.4">BOOT</text>
<text x="222.9" y="116.4">PW</text>
<text x="236.2" y="114.8">B340</text>
<text x="250.2" y="115.2">47u</text>
<text x="261.6" y="115.2">47u</text>
<text x="271.8" y="115.2">10.2k</text>
<text x="31" y="122.8">ESP32-S3-WROOM-1</text>
<text x="49.7" y="120.2">U1</text>
<text x="58.9" y="121.5">GND</text>
<text x="69.1" y="121.5">GND</text>
<text x="79.2" y="121.5">GND</text>
<text x="114.7" y="125.3">Conn_01x02_Pin</text>
<text x="121.4" y="122.8">J6</text>
<text x="161.3" y="122.8">C6</text>
<text x="161.3" y="125.3">4.7u</text>
<text x="175.3" y="122.8">C7</text>
<text x="175.3" y="125.3">4.7u</text>
<text x="189.2" y="122.8">C8</text>
<text x="189.2" y="125.3">4.7u</text>
<text x="211.1" y="120.2">VIN</text>
<text x="211.1" y="124.1">EN</text>
<text x="220.3" y="124.1">COMP</text>
<text x="221.7" y="120.2">GND</text>
<text x="42.4" y="130.4">RXD0</text>
<text x="42.4" y="127.9">TXD0</text>
<text x="55.5" y="128.7" transform="rotate(-90 55.5 128.7)">3V3</text>
<text x="64.1" y="127.9">EN</text>
<text x="124.4" y="126.7">1</text>
<text x="198.9" y="129.1">R3</text>
<text x="198.9" y="131.7">200k</text>
<text x="211.1" y="127.9">SS</text>
<text x="218" y="130.6" transform="rotate(-90 218 130.6)">GNDPAD</text>
<text x="218.5" y="127.9">VSENSE</text>
<text x="243.8" y="126.6">C21</text>
<text x="243.8" y="129.1">1000p</text>
<text x="256.6" y="126.6">C20</text>
<text x="256.6" y="129.1">47u</text>
<text x="271.8" y="131.7">R8</text>
<text x="42.4" y="132.9">IO17</text>
<text x="42.4" y="135.5">IO18</text>
<text x="63.5" y="132.9">IO0</text>
<text x="63.5" y="135.5">IO1</text>
<text x="114.7" y="135.5">Conn_01x02_Pin</text>
<text x="121.4" y="132.9">J7</text>
<text x="124.4" y="136.9">1</text>
<text x="169.4" y="132.9">GND</text>
<text x="242.6" y="134.2">R9</text>
<text x="242.6" y="136.8">29.4k</text>
<text x="271.8" y="134.2">3.24k</text>
<text x="42.4" y="138">IO19</text>
<text x="42.4" y="140.6">IO20</text>
<text x="42.4" y="143.1">IO21</text>
<text x="63.5" y="140.6">IO3</text>
<text x="63.5" y="138">IO2</text>
<text x="63.5" y="143.1">IO4</text>
<text x="121.4" y="143.1">J8</text>
<text x="199.4" y="140.6">R4</text>
<text x="199.4" y="143.1">98k</text>
<text x="210.8" y="139.3">C9</text>
<text x="210.8" y="141.8">0.01u</text>
<text x="42.4" y="145.6">IO35</text>
<text x="42.4" y="148.2">IO36</text>
<text x="63.5" y="145.6">IO5</text>
<text x="63.5" y="148.2">IO6</text>
<text x="114.7" y="145.6">Conn_01x02_Pin</text>
<text x="124.4" y="147.1">1</text>
<text x="267.2" y="149.5">GND</text>
<text x="42.4" y="150.7">IO37</text>
<text x="42.4" y="153.3">IO38</text>
<text x="42.4" y="155.8">IO39</text>
<text x="63.5" y="153.3">IO8</text>
<text x="63.5" y="155.8">IO9</text>
<text x="63.5" y="150.7">IO7</text>
<text x="114.7" y="155.8">Conn_01x02_Pin</text>
<text x="121.4" y="153.3">J9</text>
<text x="194.8" y="153.3">GND</text>
<text x="42.4" y="158.3">IO40</text>
<text x="42.4" y="160.9">IO41</text>
<text x="62.2" y="158.3">IO10</text>
<text x="62.2" y="160.9">IO11</text>
<text x="124.4" y="157.2">1</text>
<text x="42.4" y="166">IO45</text>
<text x="42.4" y="163.4">IO42</text>
<text x="62.2" y="163.4">IO12</text>
<text x="62.2" y="166">IO13</text>
<text x="42.4" y="168.5">IO46</text>
<text x="42.4" y="171">IO47</text>
<text x="42.4" y="173.6">IO48</text>
<text x="62.2" y="168.5">IO14</text>
<text x="62.2" y="171">IO15</text>
<text x="62.2" y="173.6">IO16</text>
<text x="141.5" y="171">GND</text>
<text x="55.5" y="174.8" transform="rotate(-90 55.5 174.8)">GND</text>
<text x="52.6" y="183.7">GND</text>
</g>
<g font-size="1.8" fill="#0000c2">
<text x="166.1" y="18.1">USB</text>
<text x="171.1" y="18.1">type</text>
<text x="176.2" y="18.1">C</text>
<text x="14.6" y="39.7">Programming</text>
<text x="28.3" y="39.7">(ESP</text>
<text x="34" y="39.7">PROG)</text>
<text x="236" y="40.7">CAN Connection</text>
<text x="252.5" y="40.7">to</text>
<text x="255.6" y="40.7">TYPHOON PERIPHERALS</text>
<text x="236" y="42.8">(includes</text>
<text x="236" y="44.8">for</text>
<text x="236" y="46.9">dedicated</text>
<text x="239.8" y="44.8">use</text>
<text x="244.2" y="44.8">in</text>
<text x="245.9" y="42.8">an</text>
<text x="246.3" y="46.9">battery/power</text>
<text x="247.2" y="44.8">the</text>
<text x="249.4" y="42.8">external</text>
<text x="251.3" y="44.8">case</text>
<text x="256.8" y="44.8">that</text>
<text x="258.2" y="42.8">power</text>
<text x="260.9" y="46.9">management</text>
<text x="261.7" y="44.8">we</text>
<text x="264.9" y="42.8">connection</text>
<text x="265.3" y="44.8">use</text>
<text x="274.1" y="46.9">board)</text>
<text x="204.5" y="57.2">Battery</text>
<text x="204.5" y="59.3">(3.7V-5V,</text>
<text x="212.4" y="57.2">Connection</text>
<text x="215.1" y="59.3">XT30)</text>
<text x="202.3" y="65.4">Header</text>
<text x="210" y="65.4">for</text>
<text x="213.9" y="65.4">connection</text>
<text x="199.1" y="67.4">to</text>
<text x="202.1" y="67.4">telemetry;</text>
<text x="212.7" y="67.4">UART cross</text>
<text x="217" y="69.4">here</text>
<text x="224.8" y="67.4">over</text>
<text x="18.3" y="78.8">5V</text>
<text x="26.1" y="78.8">3.3V</text>
<text x="31.4" y="78.8">Regulator</text>
<text x="64.1" y="79.9">CAN Transciver</text>
<text x="16" y="84.7">UART Usage</text>
<text x="16" y="86.7">Due</text>
<text x="16" y="88.8">same</text>
<text x="20.7" y="86.7">to</text>
<text x="22.1" y="88.8">set</text>
<text x="23.7" y="86.7">#</text>
<text x="26.1" y="88.8">on</text>
<text x="26.2" y="86.7">of</text>
<text x="28.7" y="84.7">warning:</text>
<text x="29.2" y="86.7">UART sets,</text>
<text x="29.6" y="88.8">ESP32;</text>
<text x="37.4" y="88.8">WHEN TYPE C is</text>
<text x="40.7" y="86.7">Prog</text>
<text x="46.2" y="86.7">and</text>
<text x="50.8" y="86.7">Type</text>
<text x="54.8" y="88.8">connected,</text>
<text x="56.2" y="86.7">C UART connections</text>
<text x="66.2" y="88.8">Debugger</text>
<text x="76.2" y="88.8">should</text>
<text x="77" y="86.7">will</text>
<text x="81.4" y="86.7">use</text>
<text x="83.7" y="88.8">NOT be</text>
<text x="85.9" y="86.7">the</text>
<text x="91.9" y="88.8">connected</text>
<text x="236.2" y="84.2">Status</text>
<text x="243.4" y="84.2">LEDs</text>
<text x="16" y="90.8">with</text>
<text x="21" y="90.8">anything,</text>
<text x="30.8" y="90.8">and</text>
<text x="35.4" y="90.8">vice</text>
<text x="40.3" y="90.8">versa</text>
<text x="150.4" y="156.6">3.7V-5V</text>
<text x="150.4" y="158.6">and</text>
<text x="155" y="158.6">MOTHERBOARD is</text>
<text x="159.5" y="156.6">Regulator</text>
<text x="169.8" y="156.6">(for</text>
<text x="172.7" y="158.6">operating</text>
<text x="174.5" y="156.6">use</text>
<text x="178.9" y="156.6">when</text>
<text x="182.8" y="158.6">as</text>
<text x="184.8" y="156.6">TYPHOON is</text>
<text x="186.2" y="158.6">a</text>
<text x="188.5" y="158.6">power</text>
<text x="195.2" y="158.6">distributor)</text>
<text x="197.4" y="156.6">operating</text>
<text x="207.6" y="156.6">in</text>
<text x="210.5" y="156.6">central</text>
<text x="218.3" y="156.6">power</text>
<text x="225" y="156.6">source</text>
<text x="232.5" y="156.6">configuration,</text>
<text x="112.6" y="174.6">Connection</text>
<text x="118.3" y="176.6">central</text>
<text x="124.3" y="174.6">pins</text>
<text x="126.1" y="176.6">power</text>
<text x="129.4" y="174.6">for</text>
<text x="132.8" y="176.6">src</text>
<text x="133.2" y="174.6">peripherals</text>
<text x="136.9" y="176.6">config</text>
<text x="145" y="174.6">for</text>
<text x="22.6" y="190.6">ESP32-S3-WROOM-1</text>
</g>
<g font-size="1.8" fill="#0f0f0f">
<text x="16.5" y="28.9">Prog/TypeC_{TX}</text>
<text x="26.7" y="26.3">EN</text>
<text x="16.5" y="31.4">Prog/TypeC_{RX} 5</text>
<text x="43.2" y="31.4">IO0</text>
<text x="251.5" y="32.7">CAN_{L}</text>
<text x="251.5" y="30.1">CAN_{H}</text>
<text x="152.4" y="41.6">CAN_{H}</text>
<text x="75.8" y="46.6">Prog/TypeC_{TX}1</text>
<text x="196.3" y="47.9">D+</text>
<text x="196.3" y="42.8">D-</text>
<text x="75.5" y="49.2">Prog/TypeC_{RX}4</text>
<text x="152.4" y="64.4">CAN_{L}</text>
<text x="237.9" y="60.6">LED_{1}</text>
<text x="237.9" y="69.5">LED_{2}</text>
<text x="216.2" y="83.5">Mother_{RX}</text>
<text x="216.4" y="80.9">Mother_{TX}</text>
<text x="222.3" y="79.6">+3.3V</text>
<text x="237.9" y="78.4">LED_{3}</text>
<text x="270.5" y="122.8">VSENSE</text>
<text x="24.1" y="129.2">Prog/TypeC_{RX} 36</text>
<text x="24.1" y="126.7">Prog/TypeC_{TX}</text>
<text x="30.5" y="131.7">Mother_{TX}</text>
<text x="67.9" y="126.7">3 EN</text>
<text x="226.6" y="126.7">5 VSENSE</text>
<text x="30.5" y="134.3">Mother_{RX}</text>
<text x="35.6" y="136.8">D-</text>
<text x="35.6" y="139.4">D+</text>
<text x="67.9" y="144.5">5 LED_{3}</text>
</g>
<g font-size="1.8" fill="#a90000">
<text x="31.7" y="26.4">1</text>
<text x="31.7" y="29">3</text>
<text x="40.6" y="26.4">2</text>
<text x="40.6" y="29">4</text>
<text x="248.8" y="27.7">2</text>
<text x="31.7" y="31.5">5</text>
<text x="40.6" y="31.5">6</text>
<text x="188" y="30.2">A4</text>
<text x="188" y="35.3">A5</text>
<text x="248.8" y="30.2">3</text>
<text x="248.8" y="32.8">4</text>
<text x="187.9" y="37.8">B5</text>
<text x="89.5" y="46.7">1</text>
<text x="101.3" y="43.9" transform="rotate(-90 101.3 43.9)">3</text>
<text x="188" y="42.9">A7</text>
<text x="89.5" y="49.3">4</text>
<text x="112.3" y="49.3">7</text>
<text x="188" y="48">A6</text>
<text x="31" y="59.4">1</text>
<text x="43.7" y="59.4">3</text>
<text x="89.5" y="54.4">5</text>
<text x="89.5" y="56.9">8</text>
<text x="112.3" y="54.4">6</text>
<text x="101.3" y="61.7" transform="rotate(-90 101.3 61.7)">2</text>
<text x="37.8" y="66.7" transform="rotate(-90 37.8 66.7)">2</text>
<text x="168.7" y="67.4" transform="rotate(-90 168.7 67.4)">S1</text>
<text x="176.3" y="67.3" transform="rotate(-90 176.3 67.3)">A1</text>
<text x="208.2" y="75.9">1</text>
<text x="208.2" y="78.5">2</text>
<text x="208.2" y="81">3</text>
<text x="208.2" y="83.6">4</text>
<text x="124.4" y="109">2</text>
<text x="124.4" y="119.1">2</text>
<text x="208.8" y="115.3">1</text>
<text x="208.8" y="119.1">2</text>
<text x="226.6" y="119.1">7</text>
<text x="226.6" y="115.3">8</text>
<text x="54.4" y="123.9" transform="rotate(-90 54.4 123.9)">2</text>
<text x="208.8" y="122.9">3</text>
<text x="226.6" y="122.9">6</text>
<text x="39.3" y="131.8">10</text>
<text x="39.3" y="126.7">37</text>
<text x="39.3" y="129.3">36</text>
<text x="67.3" y="131.8">27</text>
<text x="67.9" y="126.7">3</text>
<text x="124.4" y="129.3">2</text>
<text x="208.8" y="126.7">4</text>
<text x="39.3" y="134.4">11</text>
<text x="39.3" y="136.9">13</text>
<text x="67.3" y="136.9">38</text>
<text x="67.3" y="134.4">39</text>
<text x="216.9" y="132.8" transform="rotate(-90 216.9 132.8)">9</text>
<text x="39.3" y="139.4">14</text>
<text x="39.3" y="142">23</text>
<text x="67.3" y="139.4">15</text>
<text x="67.9" y="142">4</text>
<text x="124.4" y="139.4">2</text>
<text x="39.3" y="144.5">28</text>
<text x="39.3" y="147.1">29</text>
<text x="39.3" y="149.6">30</text>
<text x="67.9" y="147.1">6</text>
<text x="67.9" y="149.6">7</text>
<text x="67.9" y="144.5">5</text>
<text x="124.4" y="149.6">2</text>
<text x="39.3" y="152.1">31</text>
<text x="39.3" y="154.7">32</text>
<text x="67.3" y="152.1">12</text>
<text x="67.3" y="154.7">17</text>
<text x="39.3" y="157.2">33</text>
<text x="39.3" y="159.8">34</text>
<text x="67.3" y="157.2">18</text>
<text x="67.3" y="159.8">19</text>
<text x="124.4" y="159.8">2</text>
<text x="39.3" y="167.4">16</text>
<text x="39.3" y="164.8">26</text>
<text x="39.3" y="162.3">35</text>
<text x="67.3" y="162.3">20</text>
<text x="67.3" y="164.8">21</text>
<text x="67.3" y="167.4">22</text>
<text x="39.3" y="169.9">24</text>
<text x="39.3" y="172.5">25</text>
<text x="67.9" y="169.9">8</text>
<text x="67.9" y="172.5">9</text>
<text x="54.4" y="177.2" transform="rotate(-90 54.4 177.2)">1</text>
</g>
</svg>
